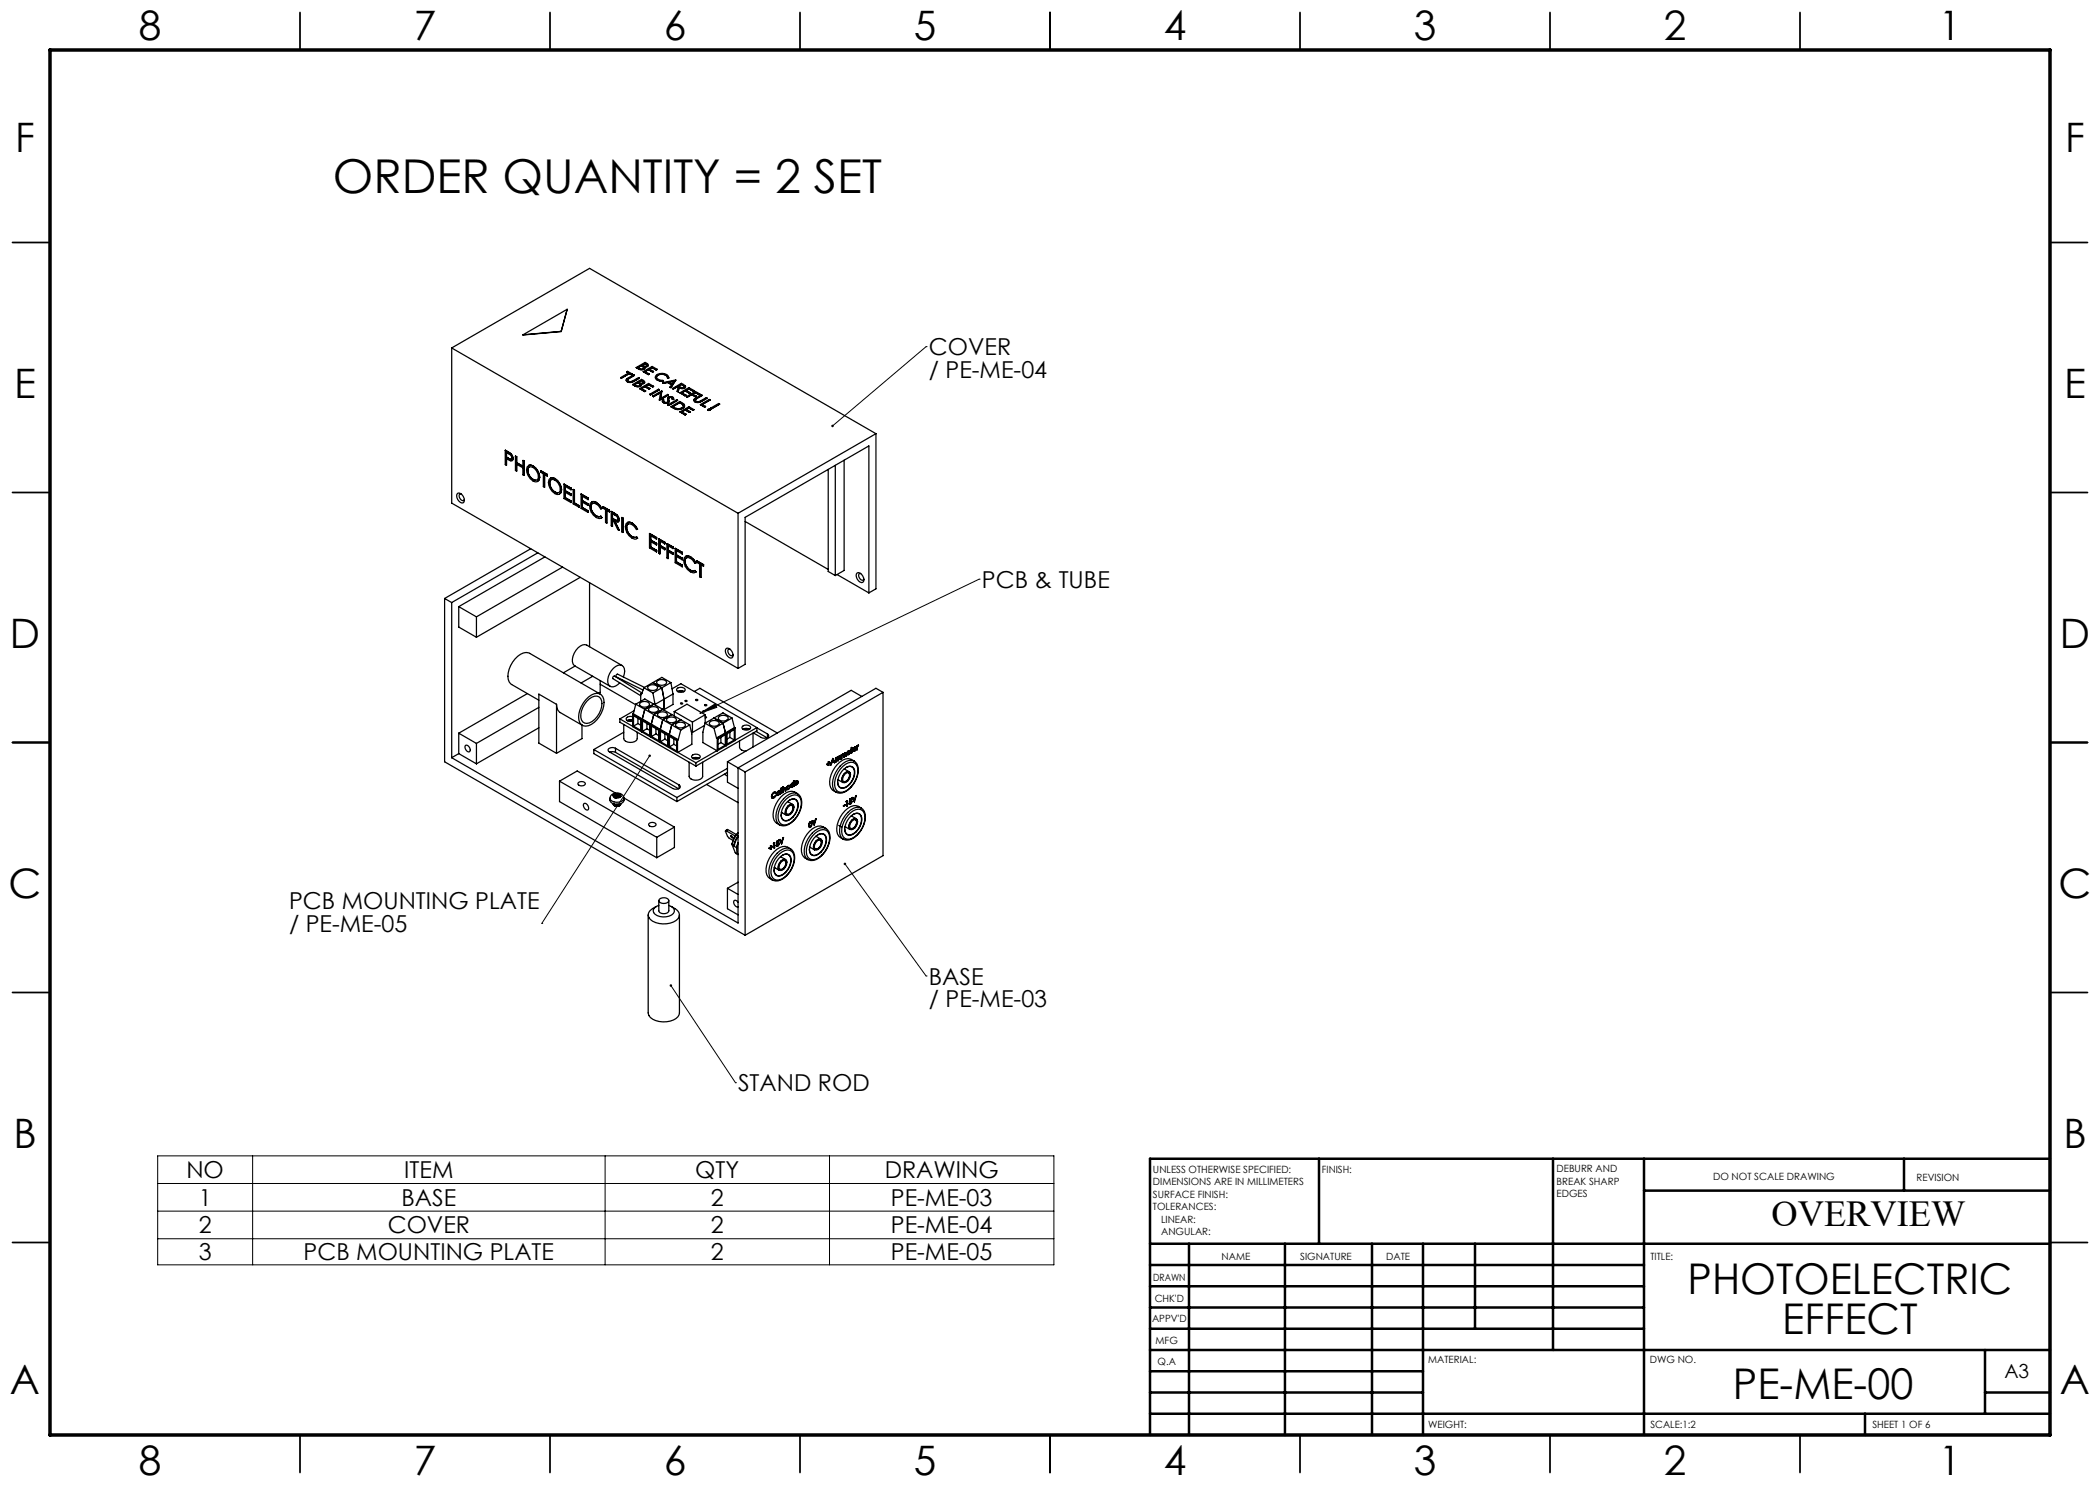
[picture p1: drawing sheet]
<svg xmlns="http://www.w3.org/2000/svg" width="420mm" height="297mm" viewBox="0 0 420 297" stroke-linecap="round" stroke-linejoin="round" font-family="sans-serif">
<g fill="none" stroke="#000" stroke-width=".2">
<path d="M185.2 69.3h.1M185.2 69.3l-18.7 15.9M195.8 115.8h.1M195.8 115.8l-55.8 26.9M129.9 151.2l-21.5 33.5M140 142.7l3-1.9 .4 .7zM169 172.8l16.2 22.4M108.4 184.7h.1M134.2 197.1l12.9 19.4M185.2 195.2h.1M147.1 216.5h.1M31.5 231.2h179.3v21.8h-179.3z"/>
<path d="M31.5 236.7h179.3M50.5 231.2v21.8M121 231.2v21.8M165.9 231.2v21.8M31.5 242.2h179.3M31.5 247.8h179.3"/>
</g>
<g fill="none" stroke="#000" stroke-width=".35">
<path d="M60 2.5v7.5M110 2.5v7.5M160 2.5v7.5M210 2.5v7.5M260 2.5v7.5M310 2.5v7.5M360 2.5v7.5M2.5 48.5h7.5M410 48.5h7.5M2.5 98.5h7.5M410 98.5h7.5M2.5 148.5h7.5"/>
<path d="M410 148.5h7.5M2.5 198.5h7.5M410 198.5h7.5M2.5 248.5h7.5M410 248.5h7.5M60 287v7.5M110 287v7.5M160 287v7.5M210 287v7.5M260 287v7.5M310 287v7.5M360 287v7.5"/>
</g>
<g fill="none" stroke="#000" stroke-width=".5">
<path d="M263.8 231.8v17M310.6 231.8v38.2M328.8 231.8v55.2M328.8 238.1h81.2M380.8 231.8v6.3M410 231.8h-180v55.2M230 248.8h180M230 257.3h98.8M230 253h98.8M237.8 248.8v38.2M257 248.8v38.2M274.4 248.8v38.2"/>
<path d="M284.6 248.8v38.2M295 248.8v17M230 265.8h98.8M230 261.5h98.8M230 278.5h54.6M230 274.3h54.6M230 270h180M397 278.5h13M397 270v12.8M230 282.8h180M373 282.8v4.2"/>
</g>
<path d="M10 10h400v277h-400z" fill="none" stroke="#000" stroke-width=".7"/>
<path d="M134 196.9a.25 .25 0 0 0 .1 .4 .25 .25 0 0 0 .3-.2 .25 .25 0 0 0-.4-.2l.2 .2zM140 142.7l3-1.9 .4 .7zM129.7 151a.25 .25 0 0 0 .1 .4 .25 .25 0 0 0 .3-.1 .25 .25 0 0 0 0-.4l-.2 .3 .2-.3zM166.3 85v.4l.2-.2-.2 .2a.25 .25 0 0 0 .4 0 .25 .25 0 0 0 0-.4 .25 .25 0 0 0-.4 0zM168.8 172.6a.25 .25 0 0 0 .1 .4 .25 .25 0 0 0 .3-.3 .25 .25 0 0 0-.4-.1l.2 .2z" fill="#000"/>
<g fill="none" stroke="#000" stroke-width=".25">
<path d="M90.3 69.6l57.3 33.1M90.3 69.6v31l57.3 33.1M90.3 69.6l27.6-15.9 57.3 33M112.2 66.3l-7.6 .7M113.4 61.9l-1.2 4.4M113.4 61.9l-8.8 5.1M113.4 61.9h.1M124.1 75.5l.2 .1M125.2 76l.3 .4M125.3 74.4l.4 .2-1.6 .9M125.3 74.4l.2-.1 1 .5M125.3 74.4h.1"/>
<path d="M125.5 76.3v.1M125.6 75.8l-.1 .3M125.6 75.8h.1M125.8 75.7l-.2 .1M125.8 75.7h.1M125.9 74.7l-1.6 .9M125.9 74.7l.4 .2M125.9 74.7h.1M126.5 74.8l-.2 .1M126.5 76.9l.5 .3M126.8 76.3a1.26 1.26 0 0 1-1.3 .1M126.8 76.2a1.26 1.26 0 0 1-1.3 .1"/>
<path d="M126.8 76.2v.1M126.9 75.1l-.2-.1-1.4 .8-.1 .3 .3 .2M126.9 75.1l-1.1 .6M127 77.2l.5 .2 .6-.2M127 77.2l.5 .1 .6-.1M127 77.2h.1M127.3 73.5l.4 .3M127.5 76.5l-.6 .4 .8 .3 .3-.2v-.2M127.5 76.5l.1 .1M127.5 76.5h.1M127.6 76.6l.4 .2M127.7 73.8l.5 .2 .6-.1"/>
<path d="M127.7 73.8l.5 .1 .6-.1M127.7 73.8h.1M127.9 75.6l-.2-.1-1.1 .6a.72 .72 0 0 1-1.1-.2l.1-.1M127.9 75.6l-1.1 .7M127.9 75.6l-1.1 .6M127.9 77.7l1 .6M128 76.8v.2M128 76.8h.1M128.1 77.2h.1M128.3 73.1l-.7 .4 .8 .3 .3-.2v-.2M128.3 73.1l.1 .1M128.3 73.1h.1"/>
<path d="M128.3 77l-.2 .2M128.3 76.1l-.6 .3 .7 .2 .3-.1-.2-.3M128.3 76.1l.2 .1M128.3 77.7l.8 .5M128.3 76.1h.1M128.4 73.2l.3 .2M128.5 76.2l.2 .2M128.7 74.3l1 .6M128.7 73.4v.2M128.7 73.4h.1M128.8 76.7l-.6 .1M128.8 76.7l.2-.3-.1-.2-.6-.3-1.8 1"/>
<path d="M128.8 76.7l-.6 .1 .1 .2-.2 .2M128.8 76.7h.1M128.8 73.8v.1M128.9 76.5l-.1 .2M128.9 78.3h.1M129 77.3l-.7 .4M129 77.3l.8 .5M129 77.3h.1M129 73.6l-.2 .3M129 72.7l-.6 .3 .7 .2 .3-.1-.2-.3M129 72.7l.2 .1M129 72.7h.1"/>
<path d="M129.1 78.2l-.2 .1M129.1 78.2h.1M129.2 72.8l.2 .2M129.5 73.3l-.6 .1M129.5 73.3l.2-.3-.1-.2-.6-.3-1.7 1M129.5 73.3l-.6 .1 .1 .2-.2 .2M129.5 73.3h.1M129.7 73.1l-.2 .2M129.7 73.9l-.7 .4M129.7 73.9l.8 .5M129.7 73.9l-.7 .4 .8 .5M129.7 73.9h.1"/>
<path d="M129.7 76.9l.8 .5M129.7 76.9l-.5 .3M129.7 76.9l-.6 .3 .9 .5M129.7 76.9h.1M129.8 77.8h.1M129.8 74.8l-.1 .1M129.8 74.8h.1M129.9 78.9l.2 .1M130 77.7l-.2 .1M130 77.7h.1M130.1 79h.1M130.4 73.5l-.5 .3"/>
<path d="M130.4 73.5l.8 .5M130.4 73.5l-.5 .3 .8 .5M130.5 74.4h.1M130.6 79.2l.1 .1M130.7 74.3l-.2 .1M130.7 77.3l-.2 .1M130.7 79.3l1.4-.8-.2 1.5M130.7 77.3l-1-.6-1.8 1M131.1 75.5l.4 .5M131.2 74h.1M131.3 75.4v.1a1.19 1.19 0 0 0 1.3 .6v.1M131.4 73.9l-.2 .1"/>
<path d="M131.4 73.9l-1-.6-1.7 1M131.4 73.9h.1M131.5 76l.4 .2h.7M131.5 76l1.1 .2M131.5 76h.1M131.6 75a1.64 1.64 0 0 1 1.5 .1M131.6 75a1.64 1.64 0 0 1 1.5 0M131.6 75l-.2 .3 .2-.3M131.6 75h.1M131.9 78l-1.8 1M131.9 77.9l-.2-.1-1.8 1.1M131.9 77.9l-1.8 1.1"/>
<path d="M131.9 77.9v.1M131.9 80h.1M132.4 78.2l-.3 1.5 1.4-.8 .2 .1M132.4 78.2l-1.8 1M132.4 78.2v.1M132.5 76.5l.2 .2M132.5 76.5l.2 .1M132.7 76.6v.1M133.1 75l.3 .3-.3-.2M133.1 75v.1M133.5 75.4v.2M133.5 75.6h.2"/>
<path d="M133.5 76.5h.1M133.5 76.5l-.8 .2M133.5 76.5l.8 .5M133.5 76.5l.8 .4-.3 .5M133.5 76.5l-.8 .1M133.5 79.7h.1M133.5 79.6a.72 .72 0 0 1 1.2 .1M133.5 79.7l.1 .3M133.5 79.7l.1 .2M133.6 80v.2M133.6 79.9a.43 .43 0 0 1-.3 .6 .43 .43 0 0 1-.6-.4M133.6 79.9v.1"/>
<path d="M133.7 79l-1.8 1M133.7 79h.1M133.7 75.3a1.66 1.66 0 0 0-2.6 .1M133.7 75.4v.2M133.8 76.4l1-.2-.4 .6zM133.9 79.5l-.1 .1M133.9 79.5l.4 .1M133.9 79.5h.4M133.9 79.5l-.1 .4M133.9 79.5h.1M134 77.4l.2 .1M134.2 77.5h.1"/>
<path d="M134.3 79.6l.2 .1M134.3 79.5l.2 .3M134.3 79.5v.1M134.5 79.8l.2 .1M134.5 77.7l.2 .1M134.7 77.8h.1M134.7 79.8v.1M134.8 76.2l-1 .2M135.1 76l-.9 1.5M135.1 76l-2.6 .5M135.4 78.3l.2 .1M135.4 78.2l.2 .2"/>
<path d="M135.4 78.2v.1M135.5 77.3l.1 .1M135.5 77.3l-.8 .5M135.6 77.4l-.2 .8M135.8 77.5a1.06 1.06 0 0 0 1.1 .1M135.8 77.5l-.2 .9M136 78.5l1 .7M136 78.5l1 .6M136.3 76.9l-.6 .3 .9 .3 .3-.2-.3-.2M136.3 76.9l.3 .2M136.3 76.9l-.6 .3M136.3 76.9h.1"/>
<path d="M136.6 77.1l.3 .2M136.6 77.1h.1M136.9 77.6l.2-.4-.8-.5-1.8 1M136.9 77.6h.1M137 79.1v.1M137 78.2l.9 .5M137 78.2l-.6 .4M137 78.1v.1M137 78.1l-.7 .4 .9 .5M137 78.1l.9 .5M137.1 77.3l-.2 .3M137.2 79l-.2 .2"/>
<path d="M137.2 79v.1M137.3 79.3l.2 .1M137.5 79.4h.1M137.8 77.8l.8 .5M137.8 77.8l-.6 .3M137.8 77.7v.1M137.8 77.7l.8 .6M137.8 77.7l-.6 .3 .8 .5M137.9 78.6v.1M138 78.5l-.1 .2M138 78.5v.1M138.3 78.9l.7 .4"/>
<path d="M138.3 78.9l-.8 .5M138.3 78.9h.1M138.8 78.1l-.2 .2M138.8 78.1l-1-.6-1.8 1M138.8 78.1h.1M138.8 80l.2 .4M139 79.3h.1M139.1 78.5l.7 .4M139.1 78.5l-.5 .3M139.1 78.5l-.6 .3 .7 .4M139.1 78.5h.1M139.1 79.9l-.1 .2"/>
<path d="M139.1 79.8v.1M139.2 79.2l-.2 .1M139.4 79.7l-.3 .2M139.4 79.7l-.3 .1M139.4 79.7h.1M139.8 78.9h.1M139.9 78.8l-.1 .1M139.9 78.8l-.8-.5-1.8 1M140.4 79.1l-.1-.1-1.4 .8-.1 .3 .2 .3M140.4 79.1l-1 .6M141.4 79.6l-.2-.1-1 .6a.72 .72 0 0 1-1.2-.2l.1-.1M141.4 79.6l-1.1 .7"/>
<path d="M141.4 79.6l-1.1 .6M142 80l-.1-.1-1.8 1M142 80h.1M91.6 98.6a1.27 1.27 0 0 1 1.1 2 1.27 1.27 0 0 1-1.1-2zM92.2 98.8h-.2a.87 .87 0 0 0 .7 1.3l.2-.2M101.1 90.1l.5 .2M101.1 90.1v2.8l.2 .2M101.1 90v.1M101.3 91.4v-.9l.4 .2a.68 .68 0 0 1 .4 1.2l-.4-.2M101.3 91.4l.4 .3M101.3 93v.1M101.5 90.3l.6 .4"/>
<path d="M101.6 90.3l.5 .4M101.6 90.3h-.1M101.7 91.7l.6 .1M101.7 91.7h.1M102.1 90.7l.4 .5 .1 .5M102.1 90.7h.1M102.6 91.7l-.1 .3-.2 .2-1-.5v1.4M102.6 91.7l-.2 .4M102.6 91.7h.1M103.1 91.2l.2 .1M103.1 91.2v2.9l.2 .1M103.1 91.2h.1"/>
<path d="M103.3 94.2v-1.4l1.3 .8v1.4l.2 .1M103.3 92.5l1.3 .8M103.3 92.5l1.3 .7M103.3 91.3v1.2M103.3 92.9v1.3M103.3 92.5h.1M104.6 92.1l.2 .1M104.6 92.1v1.2M104.6 92.1h.1M104.8 92.2v2.9M105.5 94.1a2.32 2.32 0 0 0 1.1 1.8M105.5 93.3a2.24 2.24 0 0 0 1.9 3h.1"/>
<path d="M105.6 94.1a2.32 2.32 0 0 0 1 1.8M105.6 94.1h-.1M105.7 93.2l.4-.2 .5 .2M105.7 93.1l.5-.1 .4 .2M105.8 93.4l-.3 .7M105.8 93.4l-.2 .7M105.9 93.4a1.77 1.77 0 0 1 1.5 2.6h-.1M106.6 93.2a2.83 2.83 0 0 1 1.3 2.3M106.6 93.2a2.83 2.83 0 0 1 1.3 2.2M106.6 93.2h.1M106.6 95.9l.6 .1-.6-.1M106.6 95.9h.1"/>
<path d="M107.9 95.5l-.1 .5-.3 .2M107.9 95.4l-.1 .6-.2 .2M107.9 95.4v.1M108.1 94.2l1.4 .7M108.1 94.2v.2l.6 .4v2.5l.2 .1M108.2 94.1l-.1 .1M108.9 94.9v2.5M109.4 95.2l-.5-.3v2.5M109.5 94.9l-.1 .3M109.5 94.9h-.1M109.5 95.2h-.1M109.9 96.6a2.32 2.32 0 0 0 1.1 1.8"/>
<path d="M109.9 95.8a2.24 2.24 0 0 0 1.9 3.1l.1-.1M109.9 96.6h.1M110 95.7l.5-.1 .5 .1M110.1 95.7l.5-.2 .4 .2M110.2 96l-.3 .6M110.3 95.9a1.77 1.77 0 0 1 1.5 2.6h-.1M111 95.7a2.83 2.83 0 0 1 1.3 2.3M111 95.7h.1M111 98.4l.5 .2-.5-.2M111 98.4h.1M112.3 98l-.1 .5-.2 .3 .2-.2 .1-.6M112.3 98h.1"/>
<path d="M112.8 96.8l1.4 .8M112.8 96.8v2.9l1.4 .8M112.8 96.8h.1M113 99.5l1.2 .7M113 98.1l1.2 .7M113.1 99.5l1.1 .7M113.1 98.1l1.1 .7M113.1 97.3v.8M113.1 98.5v1M113.1 99.5h-.1M113.1 98.1h-.1M114.2 97.9l-1.2-.6v.8"/>
<path d="M114.2 99.1l-1.2-.7v1.1M114.2 98.8v.3M114.2 97.6v.3M114.2 98.8h.1M114.6 97.9l.3 .1M114.6 97.9v2.9l1.2 .6M114.7 97.9h-.1M114.9 98v2.6M116.2 98.8l1.5 .8M116.2 98.8v2.9l1.4 .8M116.3 98.8h-.1M116.5 99.3v.8"/>
<path d="M117.6 99.9l-1.2-.7v.9M117.7 99.6l-.1 .3M132.5 80.2l.2 .3M132.7 80.5l.4 .2 .6-.2M132.7 80.5l.4 .1 .6-.1M132.7 80.5h.1M132.8 80h-.3v.2l.2 .3M133.6 81l.1 .1M133.7 80.5h.1M133.7 81.1h.1M133.8 80.2l-.1 .3M133.8 80.1l-.1 .4"/>
<path d="M134.2 81.3l1.8-1 .3 .2a.67 .67 0 0 1 .6 .8l-.4 .4M134.2 81.3l.5 .4M134.2 81.3l.5 .3M134.7 81.7a1.7 1.7 0 0 0 1.8 0M134.7 81.6a1.7 1.7 0 0 0 1.8 .1M134.7 81.6v.1M135.5 80l-1.8 1.1M135.5 80l-.1-.1-1.8 1.1M135.9 80.5l-1.4 .8a1.42 1.42 0 0 0 2.2-.1l-.1-.3M135.9 80.5l.2 .1M136 82.4l1 .6M136 82.4l1 .5"/>
<path d="M136.1 80.6l.5 .3M136.1 80.6h.1M136.5 81.7h.1M136.6 80.9l.1 .2M136.6 80.9h.1M136.9 81.2l-.4 .5M137 82.9v.1M137 82l.9 .5M137 82l-.6 .4M137 82l.9 .4M137 82l-.6 .4 .8 .4M137 82h.1"/>
<path d="M137.2 82.8l-.2 .2M137.2 82.8l-.2 .1M137.8 81.6l.8 .5M137.8 81.6l-.5 .3M137.8 81.5l.8 .5M137.8 81.5l-.6 .4 .9 .4M137.8 81.5v.1M137.9 82.4v.1M138.1 82.3l-.2 .1M138.1 82.3l-.2 .2M138.6 82v.1M138.8 81.9l-.2 .2"/>
<path d="M138.8 81.9l-.2 .1M138.8 81.9l-1-.6-1.8 1.1M139 80.4h.1M140.1 80.9l.8 .5M140.3 80.3a1.26 1.26 0 0 1-1.3 .1M140.3 80.2a1.26 1.26 0 0 1-1.3 .2M140.3 80.2v.1M140.9 81.4h.1M141.1 81.3l-.2 .1M141.6 81.9v.2M141.6 82v.1M141.9 82.1h-.3"/>
<path d="M141.9 82h.1a.19 .19 0 0 0-.2-.2 .19 .19 0 0 0-.2 .2M141.9 82h-.3M141.9 82v.1M142 80l-1.5 .9 .6 .4M142 81.9l-.1 .2M142.1 81.6l.2 .2M142.1 81.6v.1M142.3 81.8h.1M143.9 80.8l-1.6 1M143.9 80.8l-.2-.1-1.6 .9M143.9 80.8h.1M165.6 93.9v20.4l1.5 .8"/>
<path d="M167.1 93.1v22M168.8 92v22.1l-1.7 1M175.2 86.7l-27.6 16M175.2 86.7v31.1l-1.4 .8M88.9 119.7v32.7l60.1 34.7M88.9 119.7l1.4 .8M106.2 109.7l-17.3 10M107.6 110.6l-17.3 9.9M109 111.4l-17.2 9.9M112.5 113.4l-17.2 10M114.2 100.2v.3M114.2 100.2h.1"/>
<path d="M114.9 100.6l.9 .5M114.9 100.6h.1M115.8 101.1v.3M115.8 101.1h.1M116.1 115.5l-20.8 12M116.4 101.5l1.2 .7M116.4 100.1l1.2 .7M116.5 101.5l1.2 .7M116.5 100.4v1.1M116.5 100.1l1.2 .7M116.5 100.1h-.1M116.5 101.5h-.1"/>
<path d="M117.6 100.8v.3M117.6 102.2v.3M117.6 101.1l-1.2-.7v1.1M117.7 100.8l-.1 .3M117.7 102.2l-.1 .3M117.7 100.8h-.1M117.7 102.2h-.1M117.9 116.5v12.8M118.2 101.4l.2-.7a1.48 1.48 0 0 1 1.8 1.1l.1-.1M118.2 101.4a2.31 2.31 0 0 0 1.1 1.8M118.2 100.5a2.28 2.28 0 0 0 1.9 3.2l.1-.1M118.2 101.4h.1"/>
<path d="M118.5 100.7l-.2 .3-.1 .4M119.3 100.5l.6 .6 .4 .6M119.3 100.5l.7 .6 .3 .6M119.3 100.5l-.4-.2-.6 .1 .5-.1 .5 .2M119.3 100.5h.1M119.3 103.2l.5 .2-.5-.2M119.3 103.2h.1M120.2 103.3l.2 .2M120.2 103.3h-.2M120.2 103.3l.1 .2M120.3 103.5v.1M120.4 103.5l-.1 .1"/>
<path d="M120.4 103.5h-.1M120.6 101.3l1.3 .8M120.6 101.3v.3l.5 .3v2.6l.2 .1M121.4 104.6h-.1M121.9 102.4l-.6-.3v2.5M121.9 102.1v.3M121.9 102.1h.1M122.2 102.3l.6 .3M122.2 102.3l.5 .3M122.2 102.3v2.9l.3 .1M122.5 103.7v-1l.4 .3a.68 .68 0 0 1 .5 1.1l-.4-.2M122.5 105.3v-1.3l.2 .1 .9 1.8 .2 .2"/>
<path d="M122.5 103.7l.5 .2M122.5 102.7v1M122.5 104v1.3M122.7 102.6l.6 .4M122.8 102.6l.5 .3M122.8 102.6h-.1M123 103.9l.5 .1M123 104.2l.8 1.9M123.3 103l.4 .5 .1 .5M123.3 102.9l.4 .6 .1 .4M123.3 102.9v.1M123.8 104l-.1 .4-.8-.2 .9 1.9"/>
<path d="M123.8 103.9l-.2 .5M123.8 103.9v.1M124.3 103.5l.3 .1M124.3 103.5v2.9l.3 .1M124.6 103.6v2.9M124.6 103.6h.1M125.3 104.7a2.31 2.31 0 0 0 1.9 3.1h.1M125.3 105.5l.2-.7a1.48 1.48 0 0 1 1.8 1.1l.2-.1M125.3 105.5a2.31 2.31 0 0 0 1.1 1.8M125.3 105.5h.1M125.4 104.6l.6-.2 .4 .2M125.5 104.6l.5-.2 .4 .2"/>
<path d="M125.7 104.8l-.3 .3-.1 .4M126.4 104.6l.7 .6 .4 .6M126.4 104.6h.1M126.4 107.3l.6 .2-.6-.2M126.4 107.3h.1M127.3 107.4l.2 .2M127.3 107.4h-.1M127.3 107.4h.1M127.5 107.6l-.1 .1M127.5 105.8h.1M127.5 107.6v.1M129.9 106.7l1.4 .8"/>
<path d="M129.9 106.7v2.9l1.4 .8M130.1 108l1.2 .7M130.1 109.4l1.2 .7M130.2 109.4l1.1 .7M130.2 107.2l-.1 .8M130.2 108.3v1.1M130.2 109.4h-.1M131.3 107.8l-1.2-.7v.9M131.3 109l-1.2-.7v1.1M131.3 107.5v.3M131.3 110.1v.3M131.3 108.7v.3"/>
<path d="M131.3 107.5h.1M131.3 110.1h.1M131.7 107.8v2.8l.3 .2M131.7 107.8l1.3 .7M131.7 107.8l1.2 .7M132 109.1l1 .5M132 108.2v.9M132 109.4v1.4M132.9 108.8l-.9-.6v.9M132.9 109.9l-.9-.5v1.4M132.9 108.5v.3M133 108.5l-.1 .3"/>
<path d="M133 109.6l-.1 .3M133 108.5h-.1M133.4 108.7l1.2 .7M133.4 108.7v2.9l.2 .1M133.6 110l1 .6M133.6 109.2v.8M133.6 110.3v1.4M134.6 109.7l-1-.5v.8M134.6 110.9l-1-.6v1.4M134.6 109.4v.3M134.6 110.6v.3M134.6 109.4h.1"/>
<path d="M135 109.7l1.5 .8M135 109.7v2.8l1.4 .8M135.3 112.4l1.2 .6M135.3 111l1.2 .6M135.3 110.1v.9M135.3 111.3v1.1M136.4 110.8l-1.1-.7v.9M136.4 112l-1.1-.7v1.1M136.5 110.5l-.1 .3M136.5 111.6l-.1 .4M136.5 113l-.1 .3M136.5 110.8h-.1"/>
<path d="M136.5 111.6l-.1 .1M136.5 111.9l-.1 .1M136.5 113l-.1 .1M136.5 113.3h-.1M137 112.2l.2-.6a1.48 1.48 0 0 1 1.8 1h.2M137 112.2a2.31 2.31 0 0 0 1.1 1.9M137 111.4a2.28 2.28 0 0 0 1.9 3.1h.1M137 112.2h.1M137.1 111.3l.5-.1 .5 .2M137.1 111.3l.6-.1 .4 .1M137.4 111.5l-.3 .3-.1 .4M138.1 111.4l.7 .5 .4 .7"/>
<path d="M138.1 114.1l.6 .1M138.1 111.3l.7 .6 .4 .7M138.1 111.3v.1M138.1 114.1h.1M139 114.1l.2 .3M139 114.1l-.2 .1M139 114.1h.1M139.2 114.4h-.1M139.2 114.4l-.1 .1M139.4 112.2l1.3 .7M139.4 112.2v.3l.5 .3v2.6l.2 .1M140.2 112.9l-.1 2.6"/>
<path d="M140.7 113.2l-.6-.3v2.6M140.7 112.9v.3M140.7 113.2h.1M147.6 102.7v31M149 104.3l16.6 9.6M167.4 114.9l6.4 3.7M171.5 114.6a1.27 1.27 0 0 1 1.1 1.9 1.27 1.27 0 0 1-1.1-1.9zM172.1 114.7h-.2a.87 .87 0 0 0 .7 1.3l.2-.2M173.8 118.6v-29.4l-24.8 14.3v29.4l-1.4 .8M90.3 120.5v31M91.8 121.3l3.5 2.1M91.8 121.3v4.1l3.5 2.1"/>
<path d="M95.3 123.4v4.1M105.5 138.7l-13.7 7.9M115 133.2l-2.3 1.4M117.2 139.9a2.35 2.35 0 0 1 3.1-.9 3.2 3.2 0 0 1 0 3.6 4.3 4.3 0 0 1-3.1 2.6 1.49 1.49 0 0 1-1.5-1.8 5.5 5.5 0 0 1 1.5-3.5zM118.5 135.3l-2.3 1.3M120 136.8l7.1 4.1M120 136.1v2.4l-.3 .1M120.1 138.8l-14.2-8.1a2.48 2.48 0 0 0-2.9 1.1 4.8 4.8 0 0 0-1.2 4.6l.5 .5 5.5 3.1M124.4 135.9l-.1 .2M124.4 133.1l-7-4.1a1.81 1.81 0 0 0-2.2 1.1 2.49 2.49 0 0 0-.4 3l7.2 4.2M124.7 135.4a1.88 1.88 0 0 0-.3-2.3 2.3 2.3 0 0 0-2.5 1.6 2.27 2.27 0 0 0 0 2.5 1.48 1.48 0 0 0 2-.6M128.1 138.8v1.5"/>
<path d="M128.4 138.7l-.3 .1M128.4 138.6l-5.5-3.4a.34 .34 0 0 0-.3 .5l5.5 3.4M128.8 137.6l1.8 1M128.8 137.6l-.5 1.3-.2-.1M128.9 137.5l-5.4-2.7a.35 .35 0 0 0-.3 .6l5.4 2.6M129.6 137.3a1.24 1.24 0 0 1 1.9 .2 1.15 1.15 0 0 1-2 0zM130.6 136.5l1.8 1.1 .4 2.2v2.1M130.6 138.6l.4 2.3M131.4 136.3a1.24 1.24 0 0 1 1.9 .2 1.15 1.15 0 0 1-2 0zM134.2 136.5l-3.6 2.1M134.2 136.5l.4 2.3M134.2 136.5l-1.8-1-3.6 2.1"/>
<path d="M134.4 137.8l1.8-1.1 15.2 8.8M134.6 138.8v2.1l-1.9 1.1M134.6 138.8l-3.6 2.1M135.4 137.8a1.09 1.09 0 0 1 1.6 .2 1.01 1.01 0 0 1-1.7 0zM135.5 138.3l.7-.2 .6 .2M135.6 138.3l.6-.1 .5 .1M138.9 138.3l1.1-.6 15.5 8.9M139.1 139.9h.3l.2 .1-.3 .1zM145.3 129.7a1.27 1.27 0 0 1 1.1 1.9 1.27 1.27 0 0 1-1.1-1.9zM146 129.8h-.3a.87 .87 0 0 0 .8 1.3l.1-.2M172.4 139.3l-2.2-1.2-24.7 14.3M176.6 138.5l-1.4-.8-27.6 15.9v31l-57.3-33.1"/>
<path d="M176.6 138.5l-27.6 15.9M176.6 138.5v32.6l-27.6 16M91.8 146.6l3.5 2.1M91.8 150.7l-1.5 .8M91.8 150.7l3.5 2.1M91.8 146.6v4.1M93.1 149.1a.87 .87 0 0 1 .8 1.3 .87 .87 0 0 1-.8-1.3zM95.3 148.7v4.1M107.8 145.6l-12.5 7.2M107.8 141.5l-12.5 7.2M111.3 140.9a1.76 1.76 0 0 0 .7 1.6l4.5 2.6M111.3 140.9l-3.5-2.1v9.8l3.5 2.1"/>
<path d="M111.3 140.9v9.8M111.9 156.2v4.1l19.4 11.2M111.9 156.2l3.5-2 7.7 4.4M111.9 156.2l19.4 11.3M115.6 156.6l.7-.3a.54 .54 0 0 1 .7 .6l-.7 .3a.54 .54 0 0 1-.7-.6zM116.4 145v2.7l-5.1 3M117.4 140.3a2.18 2.18 0 0 1 2.4-.9 2.66 2.66 0 0 1 0 3.3 2.88 2.88 0 0 1-2.9 1.9 1.78 1.78 0 0 1-.6-2.4l.6-1.4zM118.8 149.9l16.6 9.6M118.8 149.9v.8l16.6 9.6M122 150.4l.5-.1 .6 .2M122 159.7a1.03 1.03 0 0 0 1.3 1.2 1.33 1.33 0 0 0 1.5-.8v-.4M122.7 159l.7-.3a.54 .54 0 0 1 .7 .7l-.8 .2a.54 .54 0 0 1-.6-.6z"/>
<path d="M122.8 158.9l-.2 .2 .5 .2M122.8 158.9l.4 .1M122.8 158.9l.1 .2M123.1 159.3v.3M123.1 159.5h.1M123.1 149.7l-.3-.2a.73 .73 0 0 0-.8 0 .73 .73 0 0 0-.3 .7l13.2 7.6a.73 .73 0 0 0 .7 0 .73 .73 0 0 0 .4-.6l-.2-.2M123.1 149.7l12.7 7.3M123.1 149.7v.8M123.1 150.5l12.6 7.3M123.2 159v.5M123.3 159.5h-.1M123.4 158.9l-.2 .1"/>
<path d="M123.4 158.9v.6M123.6 158.7l.3 .1-.2 .2M123.6 158.7l-.2 .2M123.6 158.7l-.2 .7M123.7 159l.1 .1M123.7 159v.4M123.8 159.1l.4 .2-.2 .2-.6-.1-.2 .2-.3-.1 .2-.2M123.8 159.1v.3M124 143.8v.6l15.2 8.8M124 143.8l2.5 1.5M124.7 144.9v2.8a1.56 1.56 0 0 0 2.7 0v-1.3M124.7 146.5l-5.9 3.4"/>
<path d="M124.8 159.6l10.1 5.8M124.8 159.6a1.43 1.43 0 0 0-1.4-1 1.43 1.43 0 0 0-1.4 1M124.8 159.6a1.61 1.61 0 0 1-2.8 0M126.5 143.3h-.1a.73 .73 0 0 0-.7 0 .73 .73 0 0 0-.4 .7 1.19 1.19 0 0 0 1.2 .2M126.5 144l-.4-.1-.7 .2M126.5 144.1l-.4-.1-.6 .2M126.5 142.8v2.5l9 5.2M126.5 142.8l9 5.2M126.7 142.8l8.9 5.1M126.7 142.8h-.2M126.7 143.1l1.4 .9v2.1l-1.4-.9zM126.8 142.1l-2.8 1.7"/>
<path d="M127.2 140.8l8.9 5.2M127.2 140.8l1.8-1 8.9 5.2M127.2 140.8l-.5 2M127.6 144.7l.5 .3M127.6 143.7v1M127.6 144.7l-.9 .5M128 140.6a1.24 1.24 0 0 1 1.9 .3 1.15 1.15 0 0 1-2 0zM128.5 144.2l1.4 .8v2.1l-1.4-.8zM129.4 145.8l.5 .3M129.4 144.7v1.1M129.4 145.8l-.9 .5M129.8 141.7a1.24 1.24 0 0 1 1.9 .2 1.15 1.15 0 0 1-2 0z"/>
<path d="M130.1 147.4h.1M130.3 145.2l1.4 .9v2l-1.4-.8zM130.8 140.8l-1.8 1.1-.5 1.9-.2 .1v2.5M131 140.9v.1M131.2 146.8l.5 .3M131.2 145.7v1.1M131.2 146.8l-.9 .5M131.6 142.7a1.24 1.24 0 0 1 1.9 .2 1.15 1.15 0 0 1-2 0zM132.1 146.3l1.4 .8v2.1l-1.4-.9zM132.6 141.9l-1.8 1-.5 1.9-.2 .1v2.5M132.6 141.9h.1M133 146.8v1"/>
<path d="M133 147.8l.5 .3M133 147.8l-.9 .5M133.4 143.8a1.24 1.24 0 0 1 1.9 .2 1.15 1.15 0 0 1-2 0zM133.9 147.3l1.4 .8v2.1l-1.4-.8zM134.4 142.9l-1.8 1-.5 2h-.2v2.5M134.8 147.8v1.1M134.8 148.9l.5 .3M134.8 148.9l-.9 .5M134.8 142.3l3.7 2.1M134.8 142.3l2.6-1.5 3.6 2.1M134.8 142.3v.9M135.2 144.8a1.24 1.24 0 0 1 1.9 .2 1.15 1.15 0 0 1-2 0z"/>
<path d="M135.4 159.5v.8M135.5 148v2.5M135.6 150.5l3.6 2.1M135.6 147.9l-.1 .1M135.8 157v.7M136.1 146l-.5 1.9M136.2 143.9l-1.9 1.1-.4 1.9-.2 .1v2.5M137.8 152.4v2.9a1.56 1.56 0 0 0 2.7 0v-2.9M137.9 145l.5 1.8v2.1l-2.9 1.6M137.9 145l-1.8 1M138.3 146.4l.2 .1M138.4 151.1a1.09 1.09 0 0 1 1.7 .2 1.01 1.01 0 0 1-1.8 0z"/>
<path d="M138.5 144.4v2.1M138.5 151.7l.7-.2 .6 .2M138.6 151.7l.6-.1 .6 .1M139.2 152.6v.6M140.9 145.1l-2.4 1.4M140.9 141l.3-.1 .2 .1-.3 .2zM141 144.6l1.8 1.1M141 144.6l-.4 1.8v2.1l2.8 1.7M141 143.3l.3 .2-.3 .1M141 142.9l-2.5 1.5M141 142.9v1.7M141.3 156.9l6.3 3.6"/>
<path d="M141.9 144.5a1.24 1.24 0 0 1 2 .2 1.15 1.15 0 0 1-2 0zM142.8 143.6l1.8 1 .5 2h.1v2.5M142.8 143.6l1.8-1 1.8 1M142.8 143.6l-1.8 1M142.8 145.7l.5 1.9M143.3 147.6l.1 .1M143.4 150.1l-4.2 2.5M143.4 147.7v2.5M143.6 147.8l1.5-.8v2l-1.5 .9zM143.7 143.4a1.24 1.24 0 0 1 2 .2 1.16 1.16 0 0 1-2 0zM144.2 148.5l-.6 .3M144.2 147.5v1"/>
<path d="M144.2 148.5l.9 .5M144.9 154.8l.6 .4M145.4 146.7l1.5-.8v2.1l-1.5 .8zM145.5 153.7l-10.1 5.8M145.5 154.5l-10.1 5.8M145.5 152.4l3.5 2M145.5 152.4v4l2.1 1.3M146 146.4v1.1M146 147.5l-.6 .3M146 147.5l.9 .5M146.4 143.6l-3.6 2.1M146.4 143.6l.5 1.9"/>
<path d="M146.9 145.5l-3.6 2.1M146.9 145.5l.1 .1M147 145.6v2.5l-3.6 2.1M147 145.6l-3.6 2.1M147.9 148.2v1.2a1 1 0 0 0 1.3 .8M148.4 145.3a1.09 1.09 0 0 1 1.7 .2 1.01 1.01 0 0 1-1.7 0zM148.6 145.8l.7-.1 .6 .1M148.7 145.9l.6-.2 .5 .2M149 154.4v32.7M150.6 146.6v2.8M150.7 146.6l1.8 1a.73 .73 0 0 0 .8 0 .73 .73 0 0 0 .4-.6l-.2-.2M151.2 146.3l2.2 1.3"/>
<path d="M151.4 145.5v.7l-12.2 7M151.4 145.5l-4.4 2.5M151.4 145.6l2.1 1.2M153.5 146.8v.7M154.3 159.3l.1 .3M154.3 159.3h.1M154.4 159.4h.4M154.8 158.5l-.3 .3-.2 .5M154.8 158.5h.1M154.8 159.4v.1M154.8 158.5l.2-.1 .2 .1-.1 .1M155.1 158.4l-.3 .1"/>
<path d="M155.1 159.1l-.3 .3M155.1 159.1h.1l-.1 .2-.3 .3h-.4M155.1 158.6h.1M155.1 158.6a.59 .59 0 0 0-.6 .3 .59 .59 0 0 0 .1 .6h.2M155.1 159.1l-.3 .4M155.3 158.8l.1 .3M155.3 158.8v.1M155.3 158.9l.2 .2 .4-.3v.1M155.6 158.3l-.3 .5M155.6 158.3h.1M155.6 158.9l-.1 .1M155.6 158.9l.1 .1"/>
<path d="M155.7 158.3l-.4 .6M155.8 158.3l.1 .2M155.9 158.3h-.2M155.9 158.5l-.3 .4M155.9 158.1v.2M155.9 158.8v.1M155.9 158.5h.1M155.9 158.1h.1M155.9 158.3h-.3M155.9 158.5v-.1a.34 .34 0 0 0-.4 .2 .34 .34 0 0 0 .1 .4h.1M155.9 158.5l-.2 .5M156 158.1h-.1"/>
<path d="M156 158.1l-.1 .8M156.1 158l.1 .1M156.1 158h.1M156.2 158.1l.1-.1v.7M156.2 158v.1M156.2 157.6l.1 .3M156.2 157.9l-.1 .1M156.2 157.6h.1M156.2 157.9h.1M156.2 158.7h.1M156.3 157.9l-.1 .1M156.3 157.6h-.1"/>
<path d="M156.3 157.6v.3l.2-.1M156.3 157.6h.1M156.5 157.8l-.2 .1M156.5 157.8l-.2 .9M156.6 157.4v1.1M156.6 157.4h.1M156.7 157.4v.5l.2-.3M156.7 157.4h-.1M156.9 157.5l.2 .1M156.9 157.5l-.2 .3M156.9 157.5v.1M156.9 157.6h.2v.6"/>
<path d="M157 157.9l.1 .3M157 157.9h.1M157.1 157.7l-.1 .2M157.1 157.7v.2M157.1 157.7a.33 .33 0 0 0-.4 .1 .33 .33 0 0 0 0 .4l-.1 .3M157.1 157.9v.3M157.3 159.8a2.04 2.04 0 0 1 2.4-.6 2.96 2.96 0 0 1 0 3.5 3.7 3.7 0 0 1-2.9 2.3 1.51 1.51 0 0 1-1.2-2 5.3 5.3 0 0 1 1.7-3.2zM157.3 157.7l.1 .2M157.3 157.7h.1M157.4 157.4l-.1 .3M157.4 157.4h.1M157.6 157.8h-.2"/>
<path d="M157.6 157.8h.1M157.6 157.1l-.2 .3M157.6 157.1h.1M157.7 157.1l-.3 .3M157.8 157.2l.1 .2M157.9 157.4l-.3 .4M157.9 157.4h.1M157.9 157.1h-.3M157.9 157.1h-.2M157.9 157.1a.48 .48 0 0 1 0 .6 .48 .48 0 0 1-.6 .1v-.1M157.9 157.4v-.1a.34 .34 0 0 0-.4 .1 .34 .34 0 0 0 .1 .4h.1M157.9 157.4l-.2 .4"/>
<path d="M158.1 157.2l.1 .3M158.1 157.2h.1M158.1 157.2l.2 .3 .4-.4v.2M158.4 156.6l-.3 .6M158.4 156.6l.1 .1M158.4 157.3h-.1M158.4 157.3h.1M158.5 156.7l-.4 .5M158.6 156.7l.1 .2M158.6 156.6h-.2M158.6 156.6h.1M158.7 156.6l-.2 .1"/>
<path d="M158.7 156.9l-.3 .4M158.7 156.9h.1M158.7 156.2v.5M158.7 157.2v.1M158.7 156.2h.1M158.7 156.9v-.1a.34 .34 0 0 0-.4 .1 .34 .34 0 0 0 .1 .5l.1-.1M158.7 156.9l-.2 .4M158.8 156.2h-.1M158.8 156.2l-.1 1.1M158.9 156.7l.2 .3M158.9 156.7l.1 .1M159 156.5v.3"/>
<path d="M159.2 156.4l.2-.2 .1 .2-.4 .2zM159.2 156.9h-.1M159.2 156.9h.1M159.3 156.2l-.3 .3M159.3 156.2h.1M159.4 156.2l.1 .1M159.5 156.1v.1M159.5 156.1l-.2 .1M159.5 156.6l-.3 .3M159.5 156.6h.1M159.5 158.8a2.41 2.41 0 0 1 .7 3 4.6 4.6 0 0 1-3.6 3.4l-.7-.3M159.5 158.7a2.39 2.39 0 0 0-2.8 1 4.9 4.9 0 0 0-1.3 4.7l.5 .6"/>
<path d="M159.5 156.3l-.4 .3M159.5 156.3v.1M159.5 156.2h-.2M159.5 156.6l-.2 .3M159.5 158.7a2.01 2.01 0 0 0-2.8 .2 5 5 0 0 0-1.9 5.1l.3 .5 .8 .5M159.6 156.2v.2l-.6 .3 .3 .2M159.6 156.6l-.5 .4-.1-.2M165.4 152.8v.1M165.4 152.9l.3-.1v.3M165.4 152.9h.1M165.7 152.4v.3M165.7 152.8v.3"/>
<path d="M165.7 152.7l-.3 .1M165.7 152.7h.1M165.7 152.7l-.3 .2M165.7 152.3l.1 .1M165.8 152.4h-.1M165.8 152.4v.3l.2-.2M166 152.5l-.2 .1M166 152.5l-.2 .2-.1 .4M166.5 151.7l-.3 1.3M166.5 151.7h.1M166.6 151.7h-.1M166.6 151.7l-.4 1.3"/>
<path d="M166.6 151.9l.1 .3-.3 .2zM166.6 151.7l.3 .8M166.6 151.7h.1M166.7 152.2l-.3 .1M166.9 152.5h.1M166.9 152.5l-.1-.2-.4 .2-.2 .5M167.1 151.7v.7M167.1 151.7h.1M167.2 151.6l-.1 .1M167.3 151.6l-.1 .1M167.3 151.6h.1M167.3 151.6l-.1 .2v-.2"/>
<path d="M167.4 151.5h.2M167.4 151.5l-.1 .1M167.4 151.5h.1M167.5 151.6v.2M167.5 151.8l.1 .4M167.5 151.8h.1M167.6 151.8l-.1-.2-.2 .1-.2 .7M167.6 151.8v.4M167.7 156l-.2 .1M167.8 151.2h.2M167.8 151.2l-.2 .3M167.8 151.2h.1"/>
<path d="M167.9 151.2l-.3 .3h-.2M167.9 151.2l.2 .1-.1 .6M167.9 151.3l.1 .2M168 151.5v.4M168 151.5h.1M168 151.9h.1M168 151.5v-.2a.54 .54 0 0 0-.3 .8l-.1 .1M168 153.2a2.24 2.24 0 0 1 3.1-.8 3.1 3.1 0 0 1 .1 3.5 4.3 4.3 0 0 1-3.2 2.7 1.58 1.58 0 0 1-1.5-1.9 5.6 5.6 0 0 1 1.5-3.5zM168.2 151l.1 .8M168.3 150.9l.1 .1M168.4 151h-.2M168.4 150.9v.1"/>
<path d="M168.4 150.9h.1M168.5 150.9l-.1 .2v-.1M168.5 150.8h.2M168.5 150.8l-.1 .1M168.5 150.8h.1M168.6 150.8l-.1 .1M168.6 153.3a2.04 2.04 0 0 1 2.4-.6 2.96 2.96 0 0 1 0 3.5 3.7 3.7 0 0 1-2.9 2.3 1.51 1.51 0 0 1-1.2-2 5.3 5.3 0 0 1 1.7-3.2zM168.6 150.9l.1 .2M168.7 151.1v.4M168.7 151.1h.1M168.7 151.1v-.2l-.3 .2-.1 .7M168.8 153.8a1.29 1.29 0 0 1 2-.1 3.2 3.2 0 0 1-2.2 4 1.13 1.13 0 0 1-1-1.7 4 4 0 0 1 1.2-2.2z"/>
<path d="M168.8 153.8l1 .6M168.9 154.7l.3-.2 .6-.1a1.39 1.39 0 0 1-1.1 2.1 1.19 1.19 0 0 1 .2-1.8zM168.9 153.7l.1 .1M169 154.8l.5-.3 .3 .1a1.2 1.2 0 0 1-1.1 1.8 1.02 1.02 0 0 1 .3-1.6zM169 150.5l.2 .1M169 150.5l-.2 .4M169 150.5v.1M169 150.6l-.2 .3-.2-.1M169 150.6h.2v.6M169.1 150.6v.2M169.1 150.8v-.1a.54 .54 0 0 0-.3 .8h-.1M169.1 151.2h.1"/>
<path d="M169.1 150.8l.1 .4M169.2 153.5a1.01 1.01 0 0 1 1.2-.1 1.01 1.01 0 0 1 .5 .9 3.2 3.2 0 0 1-2.6 3.3 1.05 1.05 0 0 1-.8-1.2M169.4 150.7l.1 .3M169.5 150.4l-.1 .3M169.6 150.3l.3-.1 .1 .1-.5 .3zM169.7 150.8h-.2M169.7 150.8h.1M169.7 150.1h.3l-.3 .1M169.7 150.1l-.2 .3M169.7 150.1v.1M169.7 154.6a1.14 1.14 0 0 1-1 1.7M169.7 150.2l-.2 .2"/>
<path d="M169.9 150.2v.1M169.9 150.5l-.2 .3M169.9 150.5h.1M169.9 150.5l.1 .1M169.9 150.3l-.4 .3M169.9 150.3h.1M170 159.8l-.1 .6M170 159.8h.1M170 150.2l.1 .2-.6 .3 .2 .1M170 150.6l-.4 .4-.2-.3M170 150.6l-.3 .2M170.1 154.9l-.3-.6a1.45 1.45 0 0 0-1.2 2.2l-1-.6"/>
<path d="M170.2 149.9v.1M170.2 150l.1-.1v.7M170.3 149.5v.3M170.3 150v.6M170.3 149.5h.1M170.3 149.8l-.1 .1M170.4 159.6l-.3 .3-.1 .3 .1-.1M170.4 159.6l-.4 .2M170.4 149.5h-.1M170.4 149.5v.3l.1-.1M170.5 159.5v.1M170.5 159.5l.4 .9"/>
<path d="M170.5 149.7l-.1 .1M170.5 149.7l-.2 .9M170.5 159.6l.4 .8M170.6 159.5h-.1M170.6 159.5l-.1 .1M170.6 150l.1 .3M170.7 149.8l-.1 .2M170.8 152.2a2.01 2.01 0 0 0-2.8 .2 5 5 0 0 0-1.9 5.1l.3 .4 .8 .5M170.8 149.6l.3-.1 .1 .1-.5 .3zM170.9 150.1l-.2 .1M170.9 150.1v.1M170.9 149.4l-.2 .4"/>
<path d="M170.9 149.4v.1M170.9 149.5l-.2 .3M171.1 149.5v.1M171.1 149.4l-.2 .1M171.1 149.4h-.2M171.1 149.8l-.2 .3M171.1 149.8l.1 .1M171.1 159.1l-.2 1-.3-.6M171.1 149.6l-.4 .3M171.1 149.6h.1M171.2 149.9l-.3 .3M171.2 149.9h.1"/>
<path d="M171.2 149.5l.1 .2-.6 .3 .2 .2M171.2 159.1h-.1M171.2 159.1h.1M171.2 149.9l-.4 .4-.2-.3M171.3 159.1h-.2M171.3 159.1l-.4 1.3M171.4 149.2v.8M171.4 149.2h.1M171.5 149.2h-.1M171.6 149.1h.1M171.6 149.1l-.1 .2v-.1M171.7 149h.1"/>
<path d="M171.7 149l-.1 .1M171.7 149l-.3 1M116.8 160.7a.87 .87 0 0 1 .8 1.3 .87 .87 0 0 1-.8-1.3zM122.6 160.8a.86 .86 0 0 0 1.5 0M122.7 160.7a.8 .8 0 0 0 .7 .5 .8 .8 0 0 0 .7-.5M122.7 160.9h.1M122.7 160.8l.7 .2 .7-.2M122.9 160.9l.5 .2 .5-.2M122.9 161.1l.1 .1M123.2 160.9h.4M123.9 161.1l-.1 .1M124.1 160.9h.1"/>
<path d="M129.8 164.7l.7-.2a.54 .54 0 0 1 .7 .6l-.7 .2a.54 .54 0 0 1-.7-.6zM131.3 167.5v4M131.9 179.8a1.2 1.2 0 0 1 1.9 .4 1.15 1.15 0 0 1-2-.1zM134.9 165.4v4.1l-3.6 2M134.9 165.4l-3.6 2.1M145.1 166.2l.4 1.1 1.1 .8M145.2 166.2l1.9 1M145.2 166.2h-.1M145.5 177.7v4l2.1 1.3M145.5 177.7l2.1 1.2M145.5 165.9l1.8 1M145.5 165.9l-.3 .3"/>
<path d="M145.5 165.9l-.4 .3M146.1 167.1h.1a.37 .37 0 0 1 .3 .5zM146.4 168.9l.7 1.7 .4 .3M146.4 168.8v.1M146.4 168.8l.4 .2M146.8 169l.1 .3M146.9 169.3l.4 .3M147.4 169.4h.1M147.4 169.4l-.1 .2M147.4 169.4v1l.2 .5h-.1M147.5 170.7l-.1-.1 .1 .3M147.6 168.6l-.2 .8"/>
<path d="M147.6 168.5l-.3 1.1M147.6 167.3l-.4 .7-.3 1.3M147.6 167.2l-.4 .6-.4 1.2M147.6 166.6a4.5 4.5 0 0 0-1.2 2.2M147.6 166.6a4.3 4.3 0 0 0-1.2 2.3M147.6 176.4l-2.1 1.3M153.8 169.6l.1 .1M153.8 169.7h.1M153.9 169.7l.2-.1v.3M154.1 169.2v.3M154.1 169.6v.3M154.1 169.5l-.3 .1"/>
<path d="M154.1 169.5h.1M154.1 169.2h.1M154.2 169.1l-.1 .1M154.2 169.1v.3l.3-.1M154.5 169.3l-.3 .1M154.5 169.3l-.3 .2-.1 .4M154.7 168.8l.2-.1v.9M154.7 168.6v.2M154.7 168.6h.1M154.8 168.6l-.1 .2M154.8 168.7l.1 .9M154.9 168.5l-.1 .1"/>
<path d="M154.9 168.5l-.2 .1M154.9 168.5v1.1M155 173.6h-.2M155.2 169.1l.2 .2M155.2 169.1h.1M155.3 168.8h.1M155.4 169.1h.1M155.4 169.1h-.2M155.4 169.1h-.1M155.4 170.7a2.12 2.12 0 0 1 3-.7 3.3 3.3 0 0 1 0 3.6 4.2 4.2 0 0 1-3.3 2.6 1.63 1.63 0 0 1-1.3-2.1 5.7 5.7 0 0 1 1.6-3.4zM155.4 168.2h.1M155.4 168.2l-.1 .6"/>
<path d="M155.5 168.2l-.1 .6M155.5 169.1h-.1M155.5 169.1h.1M155.5 168.5v.1M155.5 168.5h.1M155.6 168.5h.1a.42 .42 0 0 1 .1 .5 .42 .42 0 0 1-.5 .2v-.1M155.7 168.6v.1M155.7 168.5h-.2M155.7 168.7l-.2 .4M155.7 168.7h.1M155.8 168.7l-.3 .4M155.8 168.7l-.2-.1-.2 .2"/>
<path d="M155.8 168l-.3 .3v.3l.1-.1M155.8 168l-.4 .2M155.8 168l-.3 .2M155.9 167.9l.4 .8M155.9 167.9l.1 .1M156 168l.3 .8M156 170.7a1.92 1.92 0 0 1 2.4-.4 3.1 3.1 0 0 1-.2 3.5 3.5 3.5 0 0 1-2.9 2.2 1.58 1.58 0 0 1-1.1-2.1 5.4 5.4 0 0 1 1.8-3.2zM156 167.9h-.1M156 167.9v.1M156.1 171.3l1 .6M156.1 171.3a1.23 1.23 0 0 1 2 0 3.3 3.3 0 0 1-2.3 3.9 1.18 1.18 0 0 1-.9-1.7 4 4 0 0 1 1.2-2.2zM156.2 172.3l.3-.3h.6a1.38 1.38 0 0 1-1.2 2 1.24 1.24 0 0 1 .3-1.7z"/>
<path d="M156.2 171.3v.1M156.3 172.4l.2-.2 .6-.1a1.19 1.19 0 0 1-1.1 1.8 1.07 1.07 0 0 1 .3-1.5zM156.3 168.7v.1M156.4 162.6h-.1M156.5 171a1.02 1.02 0 0 1 1.2-.1 1.02 1.02 0 0 1 .5 1.1 3.1 3.1 0 0 1-2.7 3.1 1.08 1.08 0 0 1-.7-1.1M156.6 167.5l-.3 1-.3-.6M156.7 167.5h-.1M156.7 167.5l-.4 1.3M157 172.1a1.12 1.12 0 0 1-1 1.7M157.4 172.5l-.3-.6a1.43 1.43 0 0 0-1.2 2.2l-1-.6M157.5 160.3a1.29 1.29 0 0 1 2-.1 3.2 3.2 0 0 1-2.3 4 1.13 1.13 0 0 1-.9-1.7 4 4 0 0 1 1.2-2.2zM157.5 160.3l1 .6"/>
<path d="M157.6 161.3l.7-.4h.2a1.39 1.39 0 0 1-1.2 2.1 1.19 1.19 0 0 1 .3-1.7zM157.6 160.2l.1 .2M157.6 161.4l.6-.4 .2 .1a1.2 1.2 0 0 1-1 1.8 1.02 1.02 0 0 1 .2-1.5zM157.9 160a1.01 1.01 0 0 1 1.1-.1 1.01 1.01 0 0 1 .6 1 3.2 3.2 0 0 1-2.6 3.2 1.05 1.05 0 0 1-.8-1.1M158.1 169.8a1.97 1.97 0 0 0-2.7 0 5.1 5.1 0 0 0-2 5.2l.2 .4 .9 .6h-.1M158.4 161.1a1.14 1.14 0 0 1-1 1.7M158.8 161.5l-.3-.6a1.45 1.45 0 0 0-1.2 2.1l-1-.5M161.7 165.1l.1 .3M161.7 165.1h.1M161.9 165.3h.1M161.9 166.2a2.25 2.25 0 0 1 3.3-.5 2.28 2.28 0 0 0-2.7 .9 5.1 5.1 0 0 0-1.5 4.6l.6 .7a2.18 2.18 0 0 1-1.2-2.9 6 6 0 0 1 1.5-2.8zM162 164.4h.3"/>
<path d="M162 164.4l-.3 .7M162 164.4h.1M162 165.3l.1 .1M162.1 169.5l-.2 .1M162.1 164.4l-.3 .7M162.1 164.4h.1a.71 .71 0 0 1-.2 1.1l-.2-.1v-.3M162.2 164.5l.1 .3M162.2 165.1l-.2 .2M162.2 165.1h.1M162.3 165.1l-.2 .3M162.3 164.8v.3M162.3 164.8l-.2-.3a.61 .61 0 0 0-.1 .9h.1"/>
<path d="M162.4 164.2l.5 .8M162.5 164.1h.1M162.6 164.1l-.2 .1M162.9 165h.1M163 166.6a1.92 1.92 0 0 1 2.4-.4 3.1 3.1 0 0 1-.1 3.6 3.5 3.5 0 0 1-3 2.1 1.58 1.58 0 0 1-1-2.1 5.4 5.4 0 0 1 1.7-3.2zM163.1 163.8l-.2 1-.3-.7M163.1 163.8l-.3 .9M163.2 167.2l1 .6M163.2 163.7v.1M163.2 167.2a1.23 1.23 0 0 1 2 0 3.3 3.3 0 0 1-2.4 3.9 1.18 1.18 0 0 1-.9-1.7 4 4 0 0 1 1.3-2.2zM163.2 163.8h-.1M163.2 163.8l-.3 1.2"/>
<path d="M163.3 168.2l.3-.3h.6a1.38 1.38 0 0 1-1.2 2.1 1.24 1.24 0 0 1 .3-1.8zM163.3 167.2v.1M163.3 168.3l.6-.3h.2a1.19 1.19 0 0 1-1 1.8 1.07 1.07 0 0 1 .2-1.5zM163.6 167a1.02 1.02 0 0 1 1.1-.2 1.02 1.02 0 0 1 .5 1.1 3.1 3.1 0 0 1-2.6 3.2 1.08 1.08 0 0 1-.7-1.2M164 168.1a1.12 1.12 0 0 1-.9 1.7M164.4 168.4l-.2-.6a1.43 1.43 0 0 0-1.3 2.2l-1-.6M165.2 165.7a2.54 2.54 0 0 1 .6 3.1 4.4 4.4 0 0 1-3.6 3.3l-.7-.3M167.7 165.1l.6 .3M168.7 161.1v.2M168.7 161.1v.1M168.7 161.2v.1M169 160.9l.1 .1"/>
<path d="M169.1 161l-.4 .1M169.1 161l-.4 .3M169.1 165.4l-.1 .1M169.3 160.4l.1-.1v.9M169.3 160.2v.2M169.4 160.3v.9M169.4 160.1h.1M169.5 160.1l-.2 .1M169.5 160.1l-.1 1.1M169.8 160.7l.1 .2M169.8 160.7h.1M169.9 160.4h.1"/>
<path d="M169.9 160.7h.2M169.9 160.7h-.1M170.1 160.7h-.2M170.1 160.7h.1M170.1 160.1l-.1 .1M170.1 160.1h.1M170.1 162.6a1.92 1.92 0 0 1 2.4-.5 3.1 3.1 0 0 1-.1 3.6 3.5 3.5 0 0 1-3 2.1 1.58 1.58 0 0 1-1-2.1 5.4 5.4 0 0 1 1.7-3.1zM170.1 160.1h.1a.42 .42 0 0 1 .1 .5 .42 .42 0 0 1-.5 .2v-.1M170.2 160.2l.1 .1M170.2 160.1h-.1M170.2 163.2l1.1 .5M170.3 163.1a1.23 1.23 0 0 1 1.9 0 3.3 3.3 0 0 1-2.3 4 1.18 1.18 0 0 1-.9-1.8 4 4 0 0 1 1.3-2.2z"/>
<path d="M170.3 160.3l-.2 .4M170.3 160.3h.1M170.3 160.3l-.1-.1-.3 .2M170.4 164.1l.3-.2 .6-.1a1.38 1.38 0 0 1-1.3 2.1 1.24 1.24 0 0 1 .4-1.8zM170.4 163.1v.1M170.4 164.2l.6-.3 .2 .1a1.19 1.19 0 0 1-1.1 1.7 1.07 1.07 0 0 1 .3-1.5zM170.6 162.9a1.02 1.02 0 0 1 1.2-.1 1.02 1.02 0 0 1 .5 1 3.1 3.1 0 0 1-2.6 3.2 1.09 1.09 0 0 1-.8-1.2M170.9 160.4h.1M171.1 164a1.12 1.12 0 0 1-1 1.7M171.5 164.3l-.2-.5a1.43 1.43 0 0 0-1.3 2.1l-1-.6M172.3 161.6a1.97 1.97 0 0 0-2.8 .1 5.1 5.1 0 0 0-2 5.1l.3 .4 .9 .6a2.17 2.17 0 0 1-.7-2.6 5.2 5.2 0 0 1 3.2-3.7 1.61 1.61 0 0 1 1.9 1.9 5 5 0 0 1-3.3 4.6h-.5l-.7-.2M129.6 183v19.6a2.16 2.16 0 0 0 2.2 1.7 4.2 4.2 0 0 0 3.8-1l.3-.7v-19.6"/>
<path d="M131.3 181.3a2.39 2.39 0 0 0-1.7 1.8 2.75 2.75 0 0 0 2.9 1.7 3.3 3.3 0 0 0 3.3-1.5 1.98 1.98 0 0 0-1.5-2M131.8 181.1a1.04 1.04 0 0 0-1.1 .9 1.04 1.04 0 0 0 .7 1.1 2.78 2.78 0 0 0 3.5-.7 1.19 1.19 0 0 0-1.1-1.3M131.8 180.1v2.1a1.15 1.15 0 0 0 2 0v-2.1M147.6 180.5a.53 .53 0 0 0-.8-.3l.1 .7a.68 .68 0 0 0 .7 .5"/>
<circle cx="136.4" cy="140.7" r=".19"/>
<circle cx="137.2" cy="140.2" r=".19"/>
<circle cx="140.8" cy="142.2" r=".19"/>
</g>
<text font-size="9.3" x="66.6" y="38.6">ORDER QUANTITY = 2 SET</text>
<g font-size="8.5">
<text x="337.5" y="258.8">PHOTOELECTRIC</text>
<text x="356.4" y="266.9">EFFECT</text>
<text x="346.6" y="279.7">PE-ME-00</text>
</g>
<g font-size="8.1">
<text x="27.8" y="8">8</text>
<text x="82.8" y="8">7</text>
<text x="132.8" y="8">6</text>
<text x="182.8" y="8">5</text>
<text x="232.8" y="8">4</text>
<text x="282.8" y="8">3</text>
<text x="332.8" y="8">2</text>
<text x="387.8" y="8">1</text>
<text x="3" y="30.4">F</text>
<text x="413" y="30.4">F</text>
<text x="2.8" y="79.6">E</text>
<text x="412.8" y="79.6">E</text>
<text x="2" y="129.6">D</text>
<text x="412" y="129.6">D</text>
<text x="1.7" y="179.6">C</text>
<text x="411.7" y="179.6">C</text>
<text x="2.7" y="229.6">B</text>
<text x="412.7" y="229.6">B</text>
<text x="2" y="278.9">A</text>
<text x="412" y="278.9">A</text>
<text x="27.8" y="295">8</text>
<text x="82.8" y="295">7</text>
<text x="132.8" y="295">6</text>
<text x="182.8" y="295">5</text>
<text x="232.8" y="295">4</text>
<text x="282.8" y="295">3</text>
<text x="332.8" y="295">2</text>
<text x="387.8" y="295">1</text>
</g>
<text font-size="7.3" x="354.3" y="245.1">OVERVIEW</text>
<g font-size="4.7">
<text x="185.8" y="71.1">COVER</text>
<text x="185.8" y="75.6">/ PE-ME-04</text>
<text x="196.4" y="117.5">PCB &amp; TUBE</text>
<text x="57.8" y="181.9">PCB MOUNTING PLATE</text>
<text x="57.8" y="186.4">/ PE-ME-05</text>
<text x="185.8" y="197">BASE</text>
<text x="185.8" y="201.5">/ PE-ME-03</text>
<text x="147.6" y="218.3">STAND ROD</text>
<text x="37.3" y="235.6">NO</text>
<text x="80.9" y="235.6">ITEM</text>
<text x="139.1" y="235.6">QTY</text>
<text x="176.9" y="235.6">DRAWING</text>
<text x="39.7" y="241.1">1</text>
<text x="80.3" y="241.1">BASE</text>
<text x="142.2" y="241.1">2</text>
<text x="178.2" y="241.1">PE-ME-03</text>
<text x="39.7" y="246.7">2</text>
<text x="77.5" y="246.7">COVER</text>
<text x="142.2" y="246.7">2</text>
<text x="178.2" y="246.7">PE-ME-04</text>
<text x="39.7" y="252">3</text>
<text x="60.7" y="252">PCB MOUNTING PLATE</text>
<text x="142.2" y="252">2</text>
<text x="178.2" y="252">PE-ME-05</text>
</g>
<text font-size="3.9" x="400.9" y="275.5">A3</text>
<g font-size="2">
<text x="230.6" y="234.6">UNLESS OTHERWISE SPECIFIED:</text>
<text x="230.6" y="237.1">DIMENSIONS ARE IN MILLIMETERS</text>
<text x="230.6" y="239.6">SURFACE FINISH:</text>
<text x="264.4" y="234.6">FINISH:</text>
<text x="311.3" y="234.5">DEBURR AND</text>
<text x="311.3" y="237">BREAK SHARP</text>
<text x="311.3" y="239.5">EDGES</text>
<text x="342.6" y="236">DO NOT SCALE DRAWING</text>
<text x="383.3" y="236.2">REVISION</text>
<text x="230.6" y="242.1">TOLERANCES:</text>
<text x="232.2" y="244.6">LINEAR:</text>
<text x="232.2" y="247.1">ANGULAR:</text>
<text x="244.3" y="252">NAME</text>
<text x="260" y="251.9">SIGNATURE</text>
<text x="277.2" y="251.9">DATE</text>
<text x="330.1" y="251.9">TITLE:</text>
<text x="230.6" y="256.1">DRAWN</text>
<text x="230.9" y="260.3">CHK'D</text>
<text x="230.4" y="264.4">APPV'D</text>
<text x="231.1" y="268.8">MFG</text>
<text x="231.5" y="273">Q.A</text>
<text x="285.6" y="272.5">MATERIAL:</text>
<text x="330" y="272.5">DWG NO.</text>
<text x="285.6" y="285.5">WEIGHT:</text>
<text x="330.1" y="285.6">SCALE:1:2</text>
<text x="374.5" y="285.6">SHEET 1 OF 6</text>
</g>
</svg>
